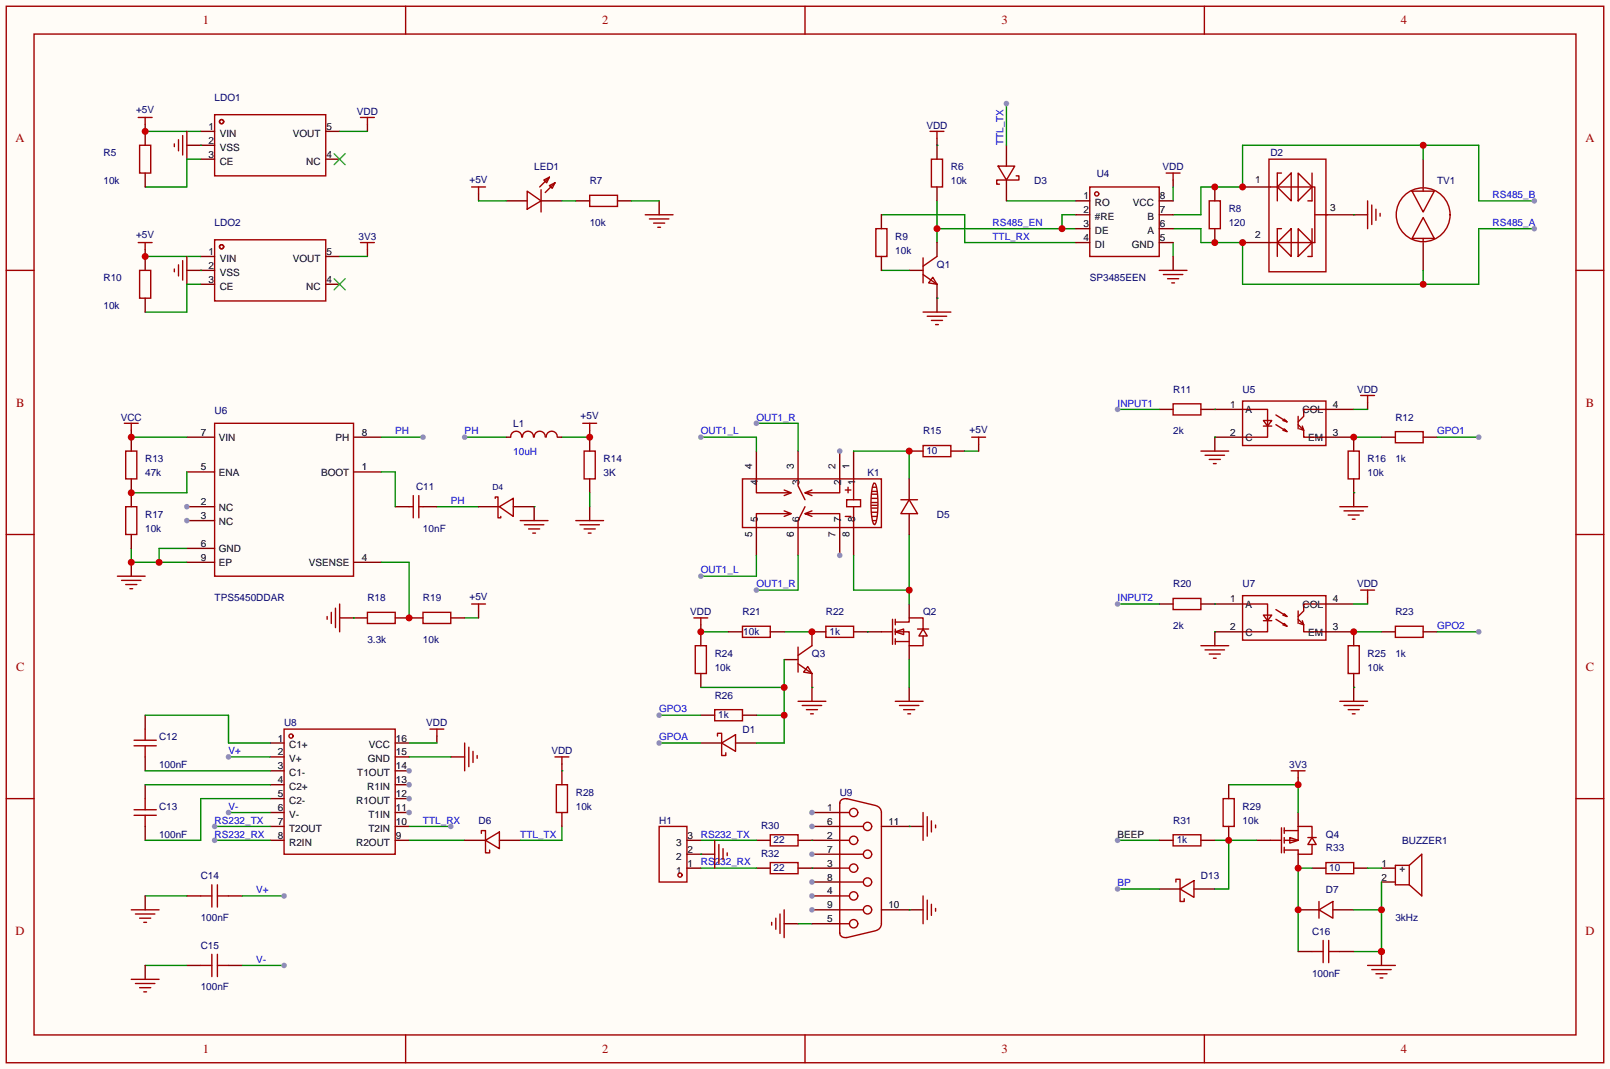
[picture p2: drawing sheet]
<svg xmlns="http://www.w3.org/2000/svg" width="294mm" height="195mm" viewBox="0 0 294 195" stroke-linecap="round" stroke-linejoin="round" font-family="sans-serif">
<path d="M0 0h294.4v195.3h-294.4z" fill="#fffcf7"/>
<g fill="none" stroke="#a10000" stroke-width=".25">
<path d="M1.1 1.1h292.1v193.1h-292.1zM6.2 6.2h282v182.9h-282zM74.2 1.1v5.1M147.2 1.1v5.1M220.2 1.1v5.1M1.1 49.4h5.1M288.2 49.4h5M1.1 97.7h5.1M288.2 97.7h5M1.1 145.9h5.1M288.2 145.9h5M74.2 189.1v5.1"/>
<path d="M147.2 189.1v5.1M220.2 189.1v5.1"/>
</g>
<path d="M72.3 135.8h2.5M72.3 138.3h2.5M72.3 140.8h2.5" fill="none" stroke="#870000" stroke-width=".25"/>
<circle cx="74.8" cy="140.8" r=".51" fill="#999"/>
<path d="M72.3 143.4h2.5" fill="none" stroke="#870000" stroke-width=".25"/>
<circle cx="74.8" cy="143.4" r=".51" fill="#999"/>
<path d="M72.3 145.9h2.5" fill="none" stroke="#870000" stroke-width=".25"/>
<circle cx="74.8" cy="145.9" r=".51" fill="#999"/>
<path d="M72.3 148.5h2.5" fill="none" stroke="#870000" stroke-width=".25"/>
<circle cx="74.8" cy="148.5" r=".51" fill="#999"/>
<g fill="none" stroke="#870000" stroke-width=".25">
<path d="M26.5 130.7v2.5M26.5 138.3v2.5M49.4 138.3h2.5M49.4 135.8h2.5M26.5 143.4v2.5M26.5 151v2.5M49.4 151h2.5M49.4 153.5h2.5M49.4 148.5h2.5M49.4 145.9h2.5M49.4 143.4h2.5M49.4 140.8h2.5"/>
<path d="M72.3 151h2.5M72.3 153.5h2.5"/>
</g>
<g fill="none" stroke="#a10000" stroke-width=".25">
<path d="M24.5 135.3h4.1M24.5 136.3h4.1M26.5 133.2v2.1M26.5 136.3v2M51.9 133.2h20.4v22.9h-20.4zM24.5 148h4.1M24.5 149h4.1M26.5 145.9v2.1M26.5 149v2"/>
<circle cx="53.2" cy="134.5" r=".38"/>
</g>
<path d="M26.5 130.7h15.3v5.1h7.6M41.8 138.3h7.6M26.5 140.8h22.9M26.5 143.4h22.9" fill="none" stroke="#008700" stroke-width=".25"/>
<circle cx="41.8" cy="138.3" r=".51" fill="#999"/>
<path d="M41.8 148.5h7.6" fill="none" stroke="#008700" stroke-width=".25"/>
<circle cx="41.8" cy="148.5" r=".51" fill="#999"/>
<path d="M36.7 163.7h2M38.7 161.7v4M39.8 163.7h2M39.8 161.7v4" fill="none" stroke="#a10000" stroke-width=".25"/>
<path d="M34.2 163.7h2.5M41.8 163.7h2.5" fill="none" stroke="#870000" stroke-width=".25"/>
<path d="M26.5 163.7h7.7M44.3 163.7h7.6" fill="none" stroke="#008700" stroke-width=".25"/>
<circle cx="51.9" cy="163.7" r=".51" fill="#999"/>
<path d="M26.5 163.7v2.5M34.2 176.4h2.5M41.8 176.4h2.5" fill="none" stroke="#870000" stroke-width=".25"/>
<path d="M24 166.2h5.1M24.8 167h3.5M25.5 167.8h2.1M26.3 168.5h.5M36.7 176.4h2M38.7 174.4v4M39.8 176.4h2M39.8 174.4v4" fill="none" stroke="#a10000" stroke-width=".25"/>
<path d="M26.5 176.4h7.7M44.3 176.4h7.6" fill="none" stroke="#008700" stroke-width=".25"/>
<circle cx="51.9" cy="176.4" r=".51" fill="#999"/>
<path d="M79.9 134.5v1.3M82.4 138.3h2.6M26.5 176.4v2.5" fill="none" stroke="#870000" stroke-width=".25"/>
<path d="M78.6 133.2h2.6M79.9 133.2v1.3M85 135.8v5M85.7 136.5v3.6M86.5 137.3v2M87.2 138v.6M24 178.9h5.1M24.8 179.7h3.5M25.5 180.5h2.1M26.3 181.2h.5" fill="none" stroke="#a10000" stroke-width=".25"/>
<path d="M74.8 138.3h7.6M74.8 135.8h5.1M39.2 151h10.2" fill="none" stroke="#008700" stroke-width=".25"/>
<circle cx="39.2" cy="151" r=".51" fill="#999"/>
<path d="M39.2 153.5h10.2M49.4 145.9h-12.7v7.6h-10.2" fill="none" stroke="#008700" stroke-width=".25"/>
<circle cx="39.2" cy="153.5" r=".51" fill="#999"/>
<path d="M74.8 151h7.6" fill="none" stroke="#008700" stroke-width=".25"/>
<circle cx="82.4" cy="151" r=".51" fill="#999"/>
<path d="M85 79.9h7.6M74.8 153.5h10.2M128.1 153.5h10.2M128.1 158.6h10.2M145.9 168.8h2.6" fill="none" stroke="#008700" stroke-width=".25"/>
<path d="M138.3 153.5h2.5M138.3 158.6h2.5M145.9 153.5h2.6M145.9 158.6h2.6M166.2 151h2.6M143.4 168.8h2.5M166.2 166.2h2.6" fill="none" stroke="#870000" stroke-width=".25"/>
<g fill="none" stroke="#a10000" stroke-width=".25">
<path d="M140.8 152.5h5.1v2.1h-5.1zM140.8 157.6h5.1v2h-5.1zM168.8 148.5v5M169.5 149.2v3.6M170.3 150v2M171.1 150.7v.6M141.1 168.5v.5M141.9 167.8v2M142.6 167v3.6M143.4 166.2v5.1M168.8 163.7v5.1M169.5 164.5v3.5"/>
<path d="M170.3 165.2v2.1M171.1 166v.5"/>
</g>
<circle cx="85" cy="79.9" r=".51" fill="#999"/>
<path d="M102.7 79.9h5.1M107.8 90v2.6" fill="none" stroke="#008700" stroke-width=".25"/>
<path d="M105.3 95.1h5.1M106 95.9h3.6M106.8 82.4h2v5.1h-2zM106.8 96.6h2M107.6 97.4h.5" fill="none" stroke="#a10000" stroke-width=".25"/>
<path d="M34.2 79.9h5M107.8 79.9v2.5M34.2 86.2h5M34.2 92.6h5M107.8 87.5v2.5M107.8 92.6v2.5" fill="none" stroke="#870000" stroke-width=".25"/>
<circle cx="34.2" cy="92.6" r=".51" fill="#999"/>
<path d="M34.2 95.1h5" fill="none" stroke="#870000" stroke-width=".25"/>
<circle cx="34.2" cy="95.1" r=".51" fill="#999"/>
<path d="M24 78.6v1.3M64.6 79.9h5.1M64.6 86.2h5.1M34.2 100.2h5M34.2 102.7h5M64.6 102.7h5.1" fill="none" stroke="#870000" stroke-width=".25"/>
<path d="M22.7 77.3h2.6M24 77.3v1.3M39.2 77.3h25.4v28h-25.4z" fill="none" stroke="#a10000" stroke-width=".25"/>
<path d="M24 79.9h10.2M69.7 79.9h7.6" fill="none" stroke="#008700" stroke-width=".25"/>
<circle cx="77.3" cy="79.9" r=".51" fill="#999"/>
<path d="M79.9 92.6h7.6M97.7 92.6h.1M24 100.2v2.5h10.2M34.2 100.2h-5.1v2.5" fill="none" stroke="#008700" stroke-width=".25"/>
<path d="M72.3 92.6h2.5M77.3 92.6h2.6M87.5 92.6h3.8M93.9 92.6h3.8v2.5M24 102.7v2.6" fill="none" stroke="#870000" stroke-width=".25"/>
<g fill="none" stroke="#a10000" stroke-width=".25">
<path d="M74.8 92.6h.8M75.6 90.6v4M76.6 90.6v4M76.6 92.6h.7M90.6 91.1v-.3h.5v3.8h.5v-.2M91.3 92.6l2.6-1.5v3.3zM95.1 95.1h5.1M95.9 95.9h3.5M96.6 96.6h2.1M97.4 97.4h.5M21.5 105.3h5M22.2 106h3.6"/>
<path d="M23 106.8h2M23.7 107.6h.6"/>
</g>
<g fill="#c00">
<circle cx="29.1" cy="102.7" r=".63"/>
<circle cx="24" cy="102.7" r=".63"/>
</g>
<path d="M24 79.9v2.5M24 90v2.6M24 97.7v2.5M62.1 112.9h2.5M74.8 112.9h2.5M82.4 112.9h2.6" fill="none" stroke="#870000" stroke-width=".25"/>
<path d="M23 92.6h2v5.1h-2zM59.8 112.6v.6M60.6 111.9v2M61.3 111.1v3.6M62.1 110.4v5M77.3 111.9h5.1v2h-5.1z" fill="none" stroke="#a10000" stroke-width=".25"/>
<path d="M34.2 86.2v3.8h-10.2M69.7 86.2h2.6v6.4M69.7 102.7h5.1v10.2M85 112.9h2.5" fill="none" stroke="#008700" stroke-width=".25"/>
<circle cx="24" cy="79.9" r=".63" fill="#c00"/>
<path d="M24 87.5v2.5" fill="none" stroke="#870000" stroke-width=".25"/>
<circle cx="24" cy="90" r=".63" fill="#c00"/>
<g fill="none" stroke="#a10000" stroke-width=".25">
<path d="M23 82.4h2v5.1h-2zM138.3 87.5v2.5h6.4l-1.3-.5M143.4 93.3l1.3 .6h-6.4v2.5M144.7 93.9l-1.3 .5M144.7 90l-1.3 .6M145.9 87.5v1.3l1.3 2.5M147.2 92.6l-1.3 2.5v1.3M148.5 94.4l-1.3-.5h6.3v2.5M148.5 89.5l-1.3 .5M153.5 87.5v2.5h-6.3l1.3 .6M154.6 89.5h1M154.6 94.4h1"/>
<path d="M154.8 91.3h2.6v1.3h-2.6zM155.1 89v1M156.1 87.5v3.8M156.1 92.6v3.8"/>
</g>
<path d="M153.5 82.4v5.1M156.1 82.4v5.1" fill="none" stroke="#870000" stroke-width=".25"/>
<circle cx="153.5" cy="82.4" r=".51" fill="#999"/>
<path d="M138.3 82.4v5.1M138.3 96.4v5.1M145.9 82.4v5.1M145.9 96.4v5.1M153.5 96.4v5.1" fill="none" stroke="#870000" stroke-width=".25"/>
<circle cx="153.5" cy="101.5" r=".51" fill="#999"/>
<path d="M156.1 96.4v5.1M128.1 115.4v2.6M158.6 115.4h2.6M166.2 110.4v2.5M166.2 118v2.5M128.1 123.1v2.5M166.2 125.6v2.5" fill="none" stroke="#870000" stroke-width=".25"/>
<g fill="none" stroke="#a10000" stroke-width=".25">
<path d="M135.8 87.5h25.4v8.9h-25.4zM148.5 93.3l-1.3 .6M159.4 94.4h1M159.4 93.6h1M159.4 92.8h1M159.4 92.3h1M159.4 91.8h1M159.4 91.1h1M159.4 90.3h1M159.4 89.8h1M159.6 95.1h.5M159.6 89h.5"/>
<path d="M159.8 88.3l.2 .1 .2 .5a16.1 16.1 0 0 1 0 6.6l-.2 .4-.3-.2a14.8 14.8 0 0 1-.1-7zM127.1 118h2.1v5.1h-2.1zM161.2 115.4h2M163.2 113.2v4.5M163.7 115.4l1.5-.5v1.1zM163.7 113.7h2.5v-.8h2.6v2M163.7 115.4h2.5v2.6h2.6v-1.8M163.7 117.2h2.5M163.7 113.2v1M163.7 114.9v1.1M163.7 116.7v1M167.8 114.9h2"/>
<path d="M168.8 114.9l.7 1.3h-1.5zM163.7 128.1h5.1M164.5 128.9h3.5M165.2 129.7h2.1M166 130.4h.5"/>
</g>
<path d="M166.2 97.7v12.7M143.4 115.4h5.1M156.1 101.5v6.3h10.1M166.2 120.5v5.1" fill="none" stroke="#008700" stroke-width=".25"/>
<circle cx="166.2" cy="107.8" r=".63" fill="#c00"/>
<path d="M166.2 82.4h2.6M173.9 82.4h2.5" fill="none" stroke="#870000" stroke-width=".25"/>
<path d="M168.8 81.4h5.1v2h-5.1z" fill="none" stroke="#a10000" stroke-width=".25"/>
<path d="M156.1 82.4h10.1v5.1" fill="none" stroke="#008700" stroke-width=".25"/>
<circle cx="166.2" cy="82.4" r=".63" fill="#c00"/>
<path d="M164.7 91.3h3.1M166.2 91.3l1.6 2.6h-3.1z" fill="none" stroke="#a10000" stroke-width=".25"/>
<path d="M166.2 87.5v3.8M166.2 93.9v3.8" fill="none" stroke="#870000" stroke-width=".25"/>
<path d="M138.3 101.5v3.8h-10.2" fill="none" stroke="#008700" stroke-width=".25"/>
<circle cx="128.1" cy="105.3" r=".51" fill="#999"/>
<path d="M145.9 101.5v6.3h-7.6" fill="none" stroke="#008700" stroke-width=".25"/>
<circle cx="138.3" cy="107.8" r=".51" fill="#999"/>
<path d="M128.1 79.9h10.2v2.5M176.4 82.4h2.5" fill="none" stroke="#008700" stroke-width=".25"/>
<circle cx="128.1" cy="79.9" r=".51" fill="#999"/>
<path d="M138.3 77.3h7.6v5.1" fill="none" stroke="#008700" stroke-width=".25"/>
<circle cx="138.3" cy="77.3" r=".51" fill="#999"/>
<g fill="none" stroke="#a10000" stroke-width=".25">
<path d="M214.5 73.8h5.1v2h-5.1zM227.2 73.3h15.2v8.1h-15.2zM227.2 74.8h4.6v5.1h-4.6M231 76.8h1.5l-.7 1.1zM231 77.9h1.5M233.3 77.6l2 1.3-.5-.5M233.3 75.8l2 1.3-.5-.5M234.6 78.6l.7 .3M234.6 76.8l.7 .3M237.4 77.6l1 1-.3-.7M237.4 76.1v2.3M237.6 78.4l.8 .2v1.3h4"/>
<path d="M242.4 74.8h-4v1.3l-1 1M219.6 82.4h5.1M220.3 83.2h3.6M221.1 83.9h2M221.9 84.7h.5"/>
</g>
<path d="M212 74.8h2.5M219.6 74.8h7.6M227.2 79.9h-5.1v2.5M242.4 74.8h5.1M242.4 79.9h5.1" fill="none" stroke="#870000" stroke-width=".25"/>
<path d="M204.3 74.8h7.7M222.1 79.9h.1M222.1 74.8h.1" fill="none" stroke="#008700" stroke-width=".25"/>
<circle cx="204.3" cy="74.8" r=".51" fill="#999"/>
<path d="M247.5 79.9v2.5M247.5 87.5v2.5" fill="none" stroke="#870000" stroke-width=".25"/>
<path d="M246.5 82.4h2v5.1h-2z" fill="none" stroke="#a10000" stroke-width=".25"/>
<path d="M247.5 79.9h5.1" fill="none" stroke="#008700" stroke-width=".25"/>
<circle cx="247.5" cy="79.9" r=".63" fill="#c00"/>
<path d="M252.6 79.9h2.5M260.2 79.9h2.6" fill="none" stroke="#870000" stroke-width=".25"/>
<path d="M255.1 78.9h5.1v2h-5.1z" fill="none" stroke="#a10000" stroke-width=".25"/>
<path d="M262.8 79.9h7.6" fill="none" stroke="#008700" stroke-width=".25"/>
<circle cx="270.4" cy="79.9" r=".51" fill="#999"/>
<g fill="none" stroke="#a10000" stroke-width=".25">
<path d="M214.5 109.3h5.1v2.1h-5.1zM219.6 118h5.1M220.3 118.7h3.6M221.1 119.5h2M227.2 108.8h15.2v8.2h-15.2zM227.2 110.4h4.6v5h-4.6M231 112.4h1.5l-.7 1zM231 113.4h1.5M233.3 113.2l2 1.2-.5-.5M233.3 111.4l2 1.2-.5-.5M234.6 114.2l.7 .2M234.6 112.4l.7 .2"/>
<path d="M237.4 113.2l1 1-.3-.8M237.4 111.6v2.3M237.6 113.9l.8 .3v1.2h4M242.4 110.4h-4v1.2l-1 1M221.9 120.3h.5"/>
</g>
<path d="M212 110.4h2.5M219.6 110.4h7.6M227.2 115.4h-5.1v2.6M242.4 110.4h5.1M242.4 115.4h5.1" fill="none" stroke="#870000" stroke-width=".25"/>
<path d="M204.3 110.4h7.7M222.1 115.4h.1M222.1 110.4h.1" fill="none" stroke="#008700" stroke-width=".25"/>
<circle cx="204.3" cy="110.4" r=".51" fill="#999"/>
<path d="M247.5 115.4v2.6M252.6 115.4h2.5M260.2 115.4h2.6M247.5 123.1v5" fill="none" stroke="#870000" stroke-width=".25"/>
<path d="M246.5 118h2v5.1h-2zM255.1 114.4h5.1v2.1h-5.1zM245 128.1h5.1M245.7 128.9h3.6M246.5 129.7h2M247.3 130.4h.5" fill="none" stroke="#a10000" stroke-width=".25"/>
<path d="M262.8 115.4h7.6" fill="none" stroke="#008700" stroke-width=".25"/>
<circle cx="270.4" cy="115.4" r=".51" fill="#999"/>
<path d="M239.9 158.6h2.5M247.5 158.6h2.6M252.6 158.6h2.5M237.4 166.2h3.8M243.7 166.2h3.8M252.6 161.2h2.5" fill="none" stroke="#870000" stroke-width=".25"/>
<path d="M242.4 157.6h5.1v2h-5.1zM257.7 158.1l2.3-2v7.6l-2.3-2M257.7 158.1v3.6M257.7 158.1h-2.6v3.6h2.6M241.2 164.7v3.1" fill="none" stroke="#a10000" stroke-width=".25"/>
<path d="M239.9 158.6h-2.5v15.3M250.1 158.6h2.5" fill="none" stroke="#008700" stroke-width=".25"/>
<circle cx="237.4" cy="166.2" r=".63" fill="#c00"/>
<path d="M241.2 166.2l2.5-1.5v3.1z" fill="none" stroke="#a10000" stroke-width=".25"/>
<path d="M247.5 166.2h5.1M252.6 161.2v12.7h-5.1" fill="none" stroke="#008700" stroke-width=".25"/>
<g fill="#c00">
<circle cx="252.6" cy="173.9" r=".63"/>
<circle cx="252.6" cy="166.2" r=".63"/>
</g>
<path d="M252.6 173.9v2.5" fill="none" stroke="#870000" stroke-width=".25"/>
<circle cx="252.6" cy="173.9" r=".63" fill="#c00"/>
<path d="M250.1 176.4h5M250.8 177.2h3.6M251.6 177.9h2M252.3 178.7h.6" fill="none" stroke="#a10000" stroke-width=".25"/>
<path d="M204.3 153.5h7.7" fill="none" stroke="#008700" stroke-width=".25"/>
<circle cx="204.3" cy="153.5" r=".51" fill="#999"/>
<path d="M239.9 173.9h2M241.9 171.8v4.1M243 173.9h2M243 171.8v4.1" fill="none" stroke="#a10000" stroke-width=".25"/>
<path d="M237.4 173.9h2.5M245 173.9h2.5" fill="none" stroke="#870000" stroke-width=".25"/>
<path d="M171.3 36.7v7.6M196.7 39.2h-2.5v2.6M171.3 41.8h25.4" fill="none" stroke="#008700" stroke-width=".25"/>
<g fill="#c00">
<circle cx="194.2" cy="41.8" r=".63"/>
<circle cx="171.3" cy="41.8" r=".63"/>
</g>
<path d="M184 36.7h12.7M214.5 34.2v2.5M247.5 39.2h.1M214.5 44.3v2.6M214.5 41.8h5.1v2.5h7.6v7.6h43.2v-10.1h10.1M260.2 49.4v2.5" fill="none" stroke="#008700" stroke-width=".25"/>
<path d="M214.5 32.9v1.3M222.1 34.2v2.5M227.2 34.2h5.1M242.4 39.2h7.7M260.2 29.1v5.1M214.5 46.9v2.5M222.1 41.8v2.5M227.2 44.3h5.1M260.2 44.3v5.1M237.4 142.1v1.3" fill="none" stroke="#870000" stroke-width=".25"/>
<g fill="none" stroke="#a10000" stroke-width=".25">
<path d="M213.2 31.6h2.6M214.5 31.6v1.3M221.1 36.7h2v5.1h-2zM232 29.1h10.4v20.6h-10.4zM232.3 34.2h8.1v10.1h-8.1M233.6 34.2l2.5-2.6v5.1zM234.3 31.6h-.7v5.1M237.4 31.6l2.5 2.6-2.5 2.5zM239.9 31.6v5.1h-.8M240.4 39.2h2.3M250.1 36.7v5.1M250.8 37.5v3.5"/>
<path d="M251.6 38.2v2.1M252.3 39v.5M258.2 34.9h4.1l-2.1 3.8zM260.2 39.8l2.1 3.8h-4.1zM260.2 34.4v.5M212 49.4h5M212.7 50.2h3.6M213.5 50.9h2M214.2 51.7h.6M233.6 44.3l2.5-2.5v5.1zM234.3 41.8h-.7v5.1M237.4 41.8l2.5 2.5-2.5 2.6z"/>
<path d="M239.9 41.8v5.1h-.8M260.2 43.6v.5M236.1 140.8h2.5M237.4 140.8v1.3"/>
<circle cx="260.2" cy="39.2" r="4.9"/>
</g>
<g fill="#c00">
<circle cx="222.1" cy="44.3" r=".63"/>
<circle cx="227.2" cy="44.3" r=".63"/>
<circle cx="260.2" cy="51.9" r=".63"/>
</g>
<circle cx="280.5" cy="41.8" r=".51" fill="#999"/>
<path d="M260.2 26.5v2.6M280.5 36.7h-10.1v-10.2h-43.2v7.7h-7.6v5h-5.1" fill="none" stroke="#008700" stroke-width=".25"/>
<g fill="#c00">
<circle cx="222.1" cy="34.2" r=".63"/>
<circle cx="227.2" cy="34.2" r=".63"/>
<circle cx="260.2" cy="26.5" r=".63"/>
</g>
<circle cx="280.5" cy="36.7" r=".51" fill="#999"/>
<g fill="none" stroke="#870000" stroke-width=".25">
<path d="M26.5 22.7v3.8M34.2 26.5h5M36.7 24h2.5M36.7 29.1h2.5M59.6 24h2.5M59.6 29.1h2.5M67.2 22.7v1.3M161.2 39.2v2.6M171.3 25.3v3.8M171.3 34.2v2.5M196.7 36.7h2.6M196.7 39.2h2.6"/>
<path d="M212 36.7h2.5M212 39.2h2.5M161.2 46.9v2.5M166.2 49.4h2.6M171.3 44.3v2.6M171.3 51.9v5.1M196.7 41.8h2.6M196.7 44.3h2.6M212 41.8h2.5M212 44.3h2.5"/>
</g>
<g fill="none" stroke="#a10000" stroke-width=".25">
<path d="M25.3 21.5h2.5M26.5 21.5v1.2M31.9 26.3v.5M32.6 25.5v2.1M33.4 24.8v3.5M34.2 24v5.1M39.2 21h20.4v11.1h-20.4zM65.9 21.5h2.6M67.2 21.5v1.2M170.1 24h2.5M170.3 29.1h2v5.1h-2zM171.3 24v1.3"/>
<path d="M199.3 34.2h12.7v12.7h-12.7zM160.1 41.8h2.1v5.1h-2.1zM168.8 50.2l2.5 1.7M168.8 47.1v4.6M168.8 57h5.1M169.5 57.8h3.6M170.3 58.5h2M170.6 50.7l.7 1.2-1.5-.2zM171.1 59.3h.5M171.3 46.9l-2.5 1.7"/>
<circle cx="40.5" cy="22.2" r=".38"/>
<circle cx="200.5" cy="35.4" r=".38"/>
</g>
<path d="M26.5 24h10.2M36.7 26.5h.1M36.7 29.1h-2.5v5.1h-7.7M62.1 24h5.1M161.2 39.2h15.2v5.1h20.3M171.3 26.5h.1M161.2 49.4h5M171.3 54.5h.1" fill="none" stroke="#008700" stroke-width=".25"/>
<path d="M61.1 28.1l2 2M63.1 28.1l-2 2" fill="none" stroke="#3c3" stroke-width=".25"/>
<circle cx="26.5" cy="24" r=".63" fill="#c00"/>
<path d="M26.5 31.6v2.6M107.8 78.6v1.3" fill="none" stroke="#870000" stroke-width=".25"/>
<path d="M25.5 26.5h2.1v5.1h-2.1z" fill="none" stroke="#a10000" stroke-width=".25"/>
<circle cx="107.8" cy="79.9" r=".63" fill="#c00"/>
<path d="M182.5 30.4h3l-1.5 2.5zM185.8 32.1h.5v.8h-4.1v.8h.6M106.6 77.3h2.5M107.8 77.3v1.3M86.2 110.4h2.6M87.5 110.4v1.2M131.2 134.5v-.5h.8v4h.7v-.5M132 135.8l2.5-1.6v3.1zM88 152.3v-.5h.8v4h.7v-.5M88.8 153.5l2.5-1.5v3.1zM215 161.2v-.5h.8v4h.7v-.5M215.8 162.4l2.5-1.5v3.1z" fill="none" stroke="#a10000" stroke-width=".25"/>
<path d="M184 26.5v3.9M184 32.9v3.8M87.5 111.6v1.3M128.1 135.8h3.9M134.5 135.8h3.8M85 153.5h3.8M91.3 153.5h3.8M212 162.4h3.8M218.3 162.4h3.8" fill="none" stroke="#870000" stroke-width=".25"/>
<path d="M184 18.9v7.6M102.7 151v2.5h-7.6" fill="none" stroke="#008700" stroke-width=".25"/>
<circle cx="184" cy="18.9" r=".51" fill="#999"/>
<path d="M72.3 112.9h2.5M102.7 139.6v3.8M102.7 148.5v2.5M125.6 158.6h2.5M125.6 156.1h5.1M125.6 153.5h2.5" fill="none" stroke="#870000" stroke-width=".25"/>
<g fill="none" stroke="#a10000" stroke-width=".25">
<path d="M101.5 138.3h2.5M102.7 138.3v1.3M101.7 143.4h2.1v5.1h-2.1zM120.5 151h5.1v10.2h-5.1zM130.7 153.5v5.1M131.4 154.3v3.6M132.2 155.1v2M133 155.8v.5"/>
<circle cx="124.3" cy="159.9" r=".38"/>
</g>
<path d="M102.7 140.8h.1M128.1 156.1h.1" fill="none" stroke="#008700" stroke-width=".25"/>
<circle cx="74.8" cy="112.9" r=".63" fill="#c00"/>
<path d="M64.6 112.9h2.6M161.2 151h5M148.5 166.2h5M161.2 166.2h5" fill="none" stroke="#870000" stroke-width=".25"/>
<path d="M67.2 111.9h5.1v2h-5.1zM153.5 146.7v23.9M154.8 145.9l5.3 1.3M154.9 146a1 1 0 0 0-1.3 .8M160.2 147.2a1.27 1.27 0 0 1 1 1.3v20.3a1.27 1.27 0 0 1-1 1.2M153.6 170.4a.95 .95 0 0 0 1.3 .9M160.1 170.1l-5.3 1.2" fill="none" stroke="#a10000" stroke-width=".25"/>
<path d="M64.6 112.9h.1" fill="none" stroke="#008700" stroke-width=".25"/>
<circle cx="148.5" cy="166.2" r=".51" fill="#999"/>
<path d="M148.5 161.2h5" fill="none" stroke="#870000" stroke-width=".25"/>
<circle cx="148.5" cy="161.2" r=".51" fill="#999"/>
<path d="M148.5 156.1h5" fill="none" stroke="#870000" stroke-width=".25"/>
<circle cx="148.5" cy="156.1" r=".51" fill="#999"/>
<path d="M148.5 151h5" fill="none" stroke="#870000" stroke-width=".25"/>
<circle cx="148.5" cy="151" r=".51" fill="#999"/>
<path d="M148.5 168.8h5M148.5 163.7h5" fill="none" stroke="#870000" stroke-width=".25"/>
<circle cx="148.5" cy="163.7" r=".51" fill="#999"/>
<path d="M148.5 158.6h5M148.5 153.5h5M148.5 148.5h5" fill="none" stroke="#870000" stroke-width=".25"/>
<circle cx="148.5" cy="148.5" r=".51" fill="#999"/>
<g fill="none" stroke="#a10000" stroke-width=".25">
<path d="M86.2 34.2h2.6M87.5 34.2v1.2M96.4 34.9l2.5 1.8-2.5 1.5zM98.9 34.7v4M99.4 32.9l1.1-.5-.6 1zM100.5 33.9l1-.5-.5 1zM100.5 32.4l-1.8 1.8M101.5 33.4l-1.8 1.8M107.8 35.7h5.1v2h-5.1zM118 39.2h5.1M118.7 40h3.6M119.5 40.8h2"/>
<path d="M120.3 41.5h.5M177.7 79.9h2.5M178.9 79.9v1.3M248.8 72.3h2.5M250.1 72.3v1.2M245 92.6h5.1M245.7 93.3h3.6M246.5 94.1h2M247.3 94.9h.5M153.5 156.1h4.4M153.5 151h4.4M153.5 158.6h1.8"/>
<path d="M153.5 148.5h1.8M153.5 153.5h1.8M153.5 166.2h4.4M153.5 161.2h4.4M153.5 168.8h1.8M153.5 163.7h1.8"/>
<circle cx="156.1" cy="148.5" r=".76"/>
<circle cx="156.1" cy="158.6" r=".76"/>
<circle cx="156.1" cy="153.5" r=".76"/>
<circle cx="158.6" cy="151" r=".76"/>
<circle cx="158.6" cy="156.1" r=".76"/>
<circle cx="156.1" cy="163.7" r=".76"/>
<circle cx="156.1" cy="168.8" r=".76"/>
<circle cx="158.6" cy="161.2" r=".76"/>
<circle cx="158.6" cy="166.2" r=".76"/>
</g>
<path d="M87.5 36.7h5.1M102.7 36.7h2.6M115.4 36.7h5.1M247.5 74.8h2.6M247.5 90h.1M247.5 115.4h5.1M148.5 153.5h.1M148.5 158.6h.1M166.2 151h.1M166.2 166.2h.1" fill="none" stroke="#008700" stroke-width=".25"/>
<path d="M87.5 35.4v1.3M92.6 36.7h3.8M98.9 36.7h3.8M105.3 36.7h2.5M112.9 36.7h2.5M120.5 36.7v2.5M250.1 73.5v1.3M178.9 81.2v1.2M247.5 90v2.6" fill="none" stroke="#870000" stroke-width=".25"/>
<circle cx="247.5" cy="115.4" r=".63" fill="#c00"/>
<path d="M247.5 110.4h2.6M247.5 125.6h.1" fill="none" stroke="#008700" stroke-width=".25"/>
<path d="M250.1 109.1v1.3M237.4 156.1v2.5" fill="none" stroke="#870000" stroke-width=".25"/>
<g fill="none" stroke="#a10000" stroke-width=".25">
<path d="M248.8 107.8h2.5M250.1 107.8v1.3M232.3 153.5h2M234.3 151.3v4.5M234.8 151.8h2.6M234.8 151.3v1M234.8 153v1.1M234.8 154.8v1M235.8 153l1.6 .5-1.6 .6zM239.1 153h1.6M239.9 153l.8 1.3h-1.6zM239.9 153v-2h-2.5v2.5h-2.6"/>
<path d="M239.9 154.3v1.8h-2.5v-.8h-2.6"/>
</g>
<circle cx="237.4" cy="158.6" r=".63" fill="#c00"/>
<path d="M229.7 153.5h2.6M237.4 148.5v2.5" fill="none" stroke="#870000" stroke-width=".25"/>
<path d="M224.7 143.4h12.7v5.1" fill="none" stroke="#008700" stroke-width=".25"/>
<circle cx="237.4" cy="143.4" r=".63" fill="#c00"/>
<path d="M224.7 143.4v2.5M224.7 151v2.5" fill="none" stroke="#870000" stroke-width=".25"/>
<path d="M223.6 145.9h2.1v5.1h-2.1z" fill="none" stroke="#a10000" stroke-width=".25"/>
<path d="M222.1 153.5h7.6M224.7 153.5v8.9h-2.6" fill="none" stroke="#008700" stroke-width=".25"/>
<circle cx="224.7" cy="153.5" r=".63" fill="#c00"/>
<path d="M148.5 115.4v2.6M143.4 120.5h2.5M148.5 123.1v2.5" fill="none" stroke="#870000" stroke-width=".25"/>
<path d="M145.9 118.2v4.6M148.5 118l-2.6 1.8M145.9 121.3l2.6 1.8M147.7 121.8l.8 1.3-1.6-.3z" fill="none" stroke="#a10000" stroke-width=".25"/>
<path d="M128.1 125.6h15.3M138.3 130.7h5.1M143.4 120.5v15.3h-5.1" fill="none" stroke="#008700" stroke-width=".25"/>
<g fill="#c00">
<circle cx="143.4" cy="125.6" r=".63"/>
<circle cx="143.4" cy="130.7" r=".63"/>
</g>
<path d="M128.1 114.2v1.2M148.5 125.6v2.5" fill="none" stroke="#870000" stroke-width=".25"/>
<path d="M145.9 128.1h5.1M146.7 128.9h3.5M147.4 129.7h2.1M148.2 130.4h.5" fill="none" stroke="#a10000" stroke-width=".25"/>
<path d="M128.1 115.4h5.1" fill="none" stroke="#008700" stroke-width=".25"/>
<circle cx="128.1" cy="115.4" r=".63" fill="#c00"/>
<path d="M126.9 112.9h2.5M128.1 112.9v1.3" fill="none" stroke="#a10000" stroke-width=".25"/>
<path d="M148.5 125.6h.1" fill="none" stroke="#008700" stroke-width=".25"/>
<path d="M148.5 115.4h2.5M156.1 115.4h2.5" fill="none" stroke="#870000" stroke-width=".25"/>
<circle cx="148.5" cy="115.4" r=".63" fill="#c00"/>
<path d="M135.8 114.4h5v2.1h-5zM151 114.4h5.1v2.1h-5.1zM130.7 129.7h5.1v2h-5.1zM214.5 152.5h5.1v2.1h-5.1z" fill="none" stroke="#a10000" stroke-width=".25"/>
<path d="M158.6 115.4h.1M120.5 130.7h7.6" fill="none" stroke="#008700" stroke-width=".25"/>
<path d="M133.2 115.4h2.6M140.8 115.4h2.6M128.1 130.7h2.6M135.8 130.7h2.5M212 153.5h2.5M219.6 153.5h2.5" fill="none" stroke="#870000" stroke-width=".25"/>
<circle cx="120.5" cy="130.7" r=".51" fill="#999"/>
<g fill="none" stroke="#a10000" stroke-width=".25">
<path d="M25.3 44.3h2.5M26.5 44.3v1.3M31.9 49.1v.6M32.6 48.4v2M33.4 47.6v3.6M34.2 46.9v5M39.2 43.8h20.4v11.2h-20.4zM65.9 44.3h2.6M67.2 44.3v1.3"/>
<circle cx="40.5" cy="45.1" r=".38"/>
</g>
<path d="M26.5 45.6v3.8M34.2 49.4h5M36.7 46.9h2.5M36.7 51.9h2.5M59.6 46.9h2.5M59.6 51.9h2.5M67.2 45.6v1.3" fill="none" stroke="#870000" stroke-width=".25"/>
<path d="M61.1 50.9l2 2.1M63.1 50.9l-2 2.1" fill="none" stroke="#3c3" stroke-width=".25"/>
<path d="M26.5 46.9h10.2M36.7 49.4h.1M36.7 51.9h-2.5v5.1h-7.7M62.1 46.9h5.1" fill="none" stroke="#008700" stroke-width=".25"/>
<circle cx="26.5" cy="46.9" r=".63" fill="#c00"/>
<path d="M26.5 54.5v2.5" fill="none" stroke="#870000" stroke-width=".25"/>
<path d="M25.5 49.4h2.1v5.1h-2.1z" fill="none" stroke="#a10000" stroke-width=".25"/>
<path d="M204.3 162.4h7.7" fill="none" stroke="#008700" stroke-width=".25"/>
<circle cx="204.3" cy="162.4" r=".51" fill="#999"/>
<path d="M120.5 135.8h7.6" fill="none" stroke="#008700" stroke-width=".25"/>
<circle cx="120.5" cy="135.8" r=".51" fill="#999"/>
<path d="M92.6 79.9h.7M102 79.9h.7" fill="none" stroke="#870000" stroke-width=".25"/>
<path d="M93.4 79.9a1.01 1.01 0 0 1 1-1.1 1.01 1.01 0 0 1 1 1.1M95.5 79.9a1.01 1.01 0 0 1 1-1.1 1.01 1.01 0 0 1 1.1 1.1M97.7 79.9a1.01 1.01 0 0 1 1-1.1 1.01 1.01 0 0 1 1 1.1M99.9 79.9a1.01 1.01 0 0 1 1-1.1 1.01 1.01 0 0 1 1 1.1" fill="none" stroke="#a10000" stroke-width=".25"/>
<g font-size="2.3" fill="#a00000">
<text x="37.1" y="4.4">1</text>
<text x="110.1" y="4.4">2</text>
<text x="183.1" y="4.4">3</text>
<text x="256.2" y="4.4">4</text>
<text x="2.9" y="26">A</text>
<text x="289.9" y="26">A</text>
<text x="2.9" y="74.3">B</text>
<text x="289.9" y="74.3">B</text>
<text x="2.9" y="122.6">C</text>
<text x="289.9" y="122.6">C</text>
<text x="2.9" y="170.8">D</text>
<text x="289.9" y="170.8">D</text>
<text x="37.1" y="192.4">1</text>
<text x="110.1" y="192.4">2</text>
<text x="183.1" y="192.4">3</text>
<text x="256.2" y="192.4">4</text>
</g>
<g font-size="1.8" fill="#000080">
<text x="24.9" y="20.7">+5V</text>
<text x="39.2" y="18.4">LDO1</text>
<text x="65.3" y="21">VDD</text>
<text x="169.4" y="23.5">VDD</text>
<text x="18.9" y="28.6">R5</text>
<text x="232.3" y="28.6">D2</text>
<text x="18.9" y="33.7">10k</text>
<text x="85.9" y="33.4">+5V</text>
<text x="97.7" y="31.1">LED1</text>
<text x="107.8" y="33.7">R7</text>
<text x="173.9" y="31.1">R6</text>
<text x="173.9" y="33.7">10k</text>
<text x="189.1" y="33.7">D3</text>
<text x="200.5" y="32.4">U4</text>
<text x="212.6" y="31.1">VDD</text>
<text x="262.8" y="33.7">TV1</text>
<text x="39.2" y="41.3">LDO2</text>
<text x="107.8" y="41.3">10k</text>
<text x="224.7" y="38.7">R8</text>
<text x="224.7" y="41.3">120</text>
<text x="24.9" y="43.6">+5V</text>
<text x="65.6" y="43.8">3V3</text>
<text x="163.7" y="43.8">R9</text>
<text x="163.7" y="46.4">10k</text>
<text x="18.9" y="51.4">R10</text>
<text x="171.3" y="48.9">Q1</text>
<text x="199.3" y="51.4">SP3485EEN</text>
<text x="18.9" y="56.5">10k</text>
<text x="214.5" y="71.8">R11</text>
<text x="227.2" y="71.8">U5</text>
<text x="248.1" y="71.8">VDD</text>
<text x="22.1" y="76.8">VCC</text>
<text x="39.2" y="75.6">U6</text>
<text x="106.2" y="76.6">+5V</text>
<text x="255.1" y="76.8">R12</text>
<text x="93.9" y="78.1">L1</text>
<text x="168.8" y="79.4">R15</text>
<text x="169.4" y="82.9">10</text>
<text x="177.3" y="79.1">+5V</text>
<text x="214.5" y="79.4">2k</text>
<text x="26.5" y="84.5">R13</text>
<text x="26.5" y="87">47k</text>
<text x="76.1" y="89.5">C11</text>
<text x="110.4" y="84.5">R14</text>
<text x="110.4" y="87">3K</text>
<text x="158.6" y="87">K1</text>
<text x="250.1" y="84.5">R16</text>
<text x="250.1" y="87">10k</text>
<text x="255.1" y="84.5">1k</text>
<text x="26.5" y="94.6">R17</text>
<text x="171.3" y="94.6">D5</text>
<text x="26.5" y="97.2">10k</text>
<text x="77.3" y="97.2">10nF</text>
<text x="214.5" y="107.3">R20</text>
<text x="227.2" y="107.3">U7</text>
<text x="248.1" y="107.3">VDD</text>
<text x="39.2" y="109.9">TPS5450DDAR</text>
<text x="67.2" y="109.9">R18</text>
<text x="77.3" y="109.9">R19</text>
<text x="85.9" y="109.6">+5V</text>
<text x="126.2" y="112.4">VDD</text>
<text x="135.8" y="112.4">R21</text>
<text x="151" y="112.4">R22</text>
<text x="168.8" y="112.4">Q2</text>
<text x="255.1" y="112.4">R23</text>
<text x="67.2" y="117.5">3.3k</text>
<text x="77.3" y="117.5">10k</text>
<text x="135.9" y="116">10k</text>
<text x="151.7" y="116">1k</text>
<text x="214.5" y="114.9">2k</text>
<text x="130.7" y="120">R24</text>
<text x="130.7" y="122.6">10k</text>
<text x="148.5" y="120">Q3</text>
<text x="250.1" y="120">R25</text>
<text x="250.1" y="122.6">10k</text>
<text x="255.1" y="120">1k</text>
<text x="130.7" y="127.6">R26</text>
<text x="131.3" y="131.2">1k</text>
<text x="29.1" y="135.3">C12</text>
<text x="51.9" y="132.7">U8</text>
<text x="78" y="132.7">VDD</text>
<text x="100.8" y="137.8">VDD</text>
<text x="135.8" y="134">D1</text>
<text x="29.1" y="140.3">100nF</text>
<text x="235.7" y="140.3">3V3</text>
<text x="29.1" y="148">C13</text>
<text x="105.3" y="145.4">R28</text>
<text x="105.3" y="148">10k</text>
<text x="153.5" y="145.4">U9</text>
<text x="227.2" y="148">R29</text>
<text x="29.1" y="153">100nF</text>
<text x="87.5" y="150.5">D6</text>
<text x="120.5" y="150.5">H1</text>
<text x="139.2" y="151.5">R30</text>
<text x="141.5" y="154.1">22</text>
<text x="214.5" y="150.5">R31</text>
<text x="215.2" y="154.1">1k</text>
<text x="227.2" y="150.5">10k</text>
<text x="242.4" y="155.6">R33</text>
<text x="242.4" y="153">Q4</text>
<text x="256.4" y="154.3">BUZZER1</text>
<text x="36.7" y="160.7">C14</text>
<text x="139.2" y="156.6">R32</text>
<text x="141.5" y="159.1">22</text>
<text x="219.6" y="160.7">D13</text>
<text x="243.1" y="159.1">10</text>
<text x="242.4" y="163.2">D7</text>
<text x="36.7" y="168.3">100nF</text>
<text x="36.7" y="173.4">C15</text>
<text x="239.9" y="170.8">C16</text>
<text x="255.1" y="168.3">3kHz</text>
<text x="239.9" y="178.4">100nF</text>
<text x="36.7" y="181">100nF</text>
</g>
<g font-size="1.8">
<text x="38.1" y="23.7">1</text>
<text x="59.7" y="23.7">5</text>
<text x="38.1" y="26.3">2</text>
<text x="38.1" y="28.8">3</text>
<text x="40.2" y="25">VIN</text>
<text x="40.2" y="27.5">VSS</text>
<text x="53.5" y="25">VOUT</text>
<text x="59.7" y="28.8">4</text>
<text x="40.2" y="30.1">CE</text>
<text x="56" y="30.1">NC</text>
<text x="229.5" y="33.4">1</text>
<text x="198.1" y="36.4">1</text>
<text x="198.1" y="39">2</text>
<text x="198.1" y="41.5">3</text>
<text x="200.2" y="37.7">RO</text>
<text x="200.2" y="40.2">#RE</text>
<text x="207.2" y="37.7">VCC</text>
<text x="209.8" y="40.2">B</text>
<text x="212.1" y="41.5">6</text>
<text x="212.1" y="39">7</text>
<text x="212.1" y="36.4">8</text>
<text x="243.2" y="38.5">3</text>
<text x="38.1" y="46.6">1</text>
<text x="40.2" y="47.9">VIN</text>
<text x="53.5" y="47.9">VOUT</text>
<text x="59.7" y="46.6">5</text>
<text x="198.1" y="44">4</text>
<text x="200.2" y="42.8">DE</text>
<text x="200.2" y="45.3">DI</text>
<text x="207" y="45.3">GND</text>
<text x="209.8" y="42.8">A</text>
<text x="212.1" y="44">5</text>
<text x="229.5" y="43.6">2</text>
<text x="38.1" y="49.1">2</text>
<text x="38.1" y="51.7">3</text>
<text x="40.2" y="50.4">VSS</text>
<text x="40.2" y="52.9">CE</text>
<text x="56" y="52.9">NC</text>
<text x="59.7" y="51.7">4</text>
<text x="224.9" y="74.5">1</text>
<text x="227.7" y="75.5">A</text>
<text x="238.2" y="75.5">COL</text>
<text x="243.7" y="74.5">4</text>
<text x="36.7" y="79.6">7</text>
<text x="40" y="80.6">VIN</text>
<text x="61.3" y="80.6">PH</text>
<text x="66.2" y="79.6">8</text>
<text x="224.9" y="79.6">2</text>
<text x="227.7" y="80.6">C</text>
<text x="239.2" y="80.6">EM</text>
<text x="243.7" y="79.6">3</text>
<text x="36.7" y="86">5</text>
<text x="40" y="87">ENA</text>
<text x="58.7" y="87">BOOT</text>
<text x="66.2" y="86">1</text>
<text x="137.5" y="85.7" transform="rotate(-90 137.5 85.7)">4</text>
<text x="138.6" y="88.5" transform="rotate(-90 138.6 88.5)">4</text>
<text x="145.2" y="85.7" transform="rotate(-90 145.2 85.7)">3</text>
<text x="146.2" y="88.5" transform="rotate(-90 146.2 88.5)">3</text>
<text x="152.8" y="85.7" transform="rotate(-90 152.8 85.7)">2</text>
<text x="153.8" y="88.5" transform="rotate(-90 153.8 88.5)">2</text>
<text x="155.3" y="85.7" transform="rotate(-90 155.3 85.7)">1</text>
<text x="156.3" y="88.5" transform="rotate(-90 156.3 88.5)">1</text>
<text x="36.7" y="92.3">2</text>
<text x="36.7" y="94.8">3</text>
<text x="40" y="93.3">NC</text>
<text x="40" y="95.9">NC</text>
<text x="138.6" y="95.4" transform="rotate(-90 138.6 95.4)">5</text>
<text x="146.2" y="95.4" transform="rotate(-90 146.2 95.4)">6</text>
<text x="153.8" y="95.4" transform="rotate(-90 153.8 95.4)">7</text>
<text x="156.3" y="95.4" transform="rotate(-90 156.3 95.4)">8</text>
<text x="36.7" y="99.9">6</text>
<text x="40" y="100.9">GND</text>
<text x="137.5" y="98.2" transform="rotate(-90 137.5 98.2)">5</text>
<text x="145.2" y="98.2" transform="rotate(-90 145.2 98.2)">6</text>
<text x="152.8" y="98.2" transform="rotate(-90 152.8 98.2)">7</text>
<text x="155.3" y="98.2" transform="rotate(-90 155.3 98.2)">8</text>
<text x="36.7" y="102.5">9</text>
<text x="40" y="103.5">EP</text>
<text x="56.5" y="103.5">VSENSE</text>
<text x="66.2" y="102.5">4</text>
<text x="224.9" y="110.1">1</text>
<text x="227.7" y="111.1">A</text>
<text x="238.2" y="111.1">COL</text>
<text x="243.7" y="110.1">4</text>
<text x="224.9" y="115.2">2</text>
<text x="227.7" y="116.2">C</text>
<text x="239.2" y="116.2">EM</text>
<text x="243.7" y="115.2">3</text>
<text x="50.8" y="135.5">1</text>
<text x="52.9" y="136.8">C1+</text>
<text x="67.5" y="136.8">VCC</text>
<text x="72.4" y="135.5">16</text>
<text x="50.8" y="143.1">4</text>
<text x="50.8" y="140.6">3</text>
<text x="50.8" y="138">2</text>
<text x="52.9" y="141.8">C1-</text>
<text x="52.9" y="139.3">V+</text>
<text x="65.3" y="141.8">T1OUT</text>
<text x="67.3" y="139.3">GND</text>
<text x="72.4" y="138">15</text>
<text x="72.4" y="140.6">14</text>
<text x="72.4" y="143.1">13</text>
<text x="50.8" y="148.2">6</text>
<text x="50.8" y="145.6">5</text>
<text x="52.9" y="149.5">V-</text>
<text x="52.9" y="146.9">C2-</text>
<text x="52.9" y="144.4">C2+</text>
<text x="65.1" y="146.9">R1OUT</text>
<text x="67.2" y="144.4">R1IN</text>
<text x="67.4" y="149.5">T1IN</text>
<text x="72.4" y="145.6">12</text>
<text x="72.4" y="148.2">11</text>
<text x="151.3" y="148.2">1</text>
<text x="50.8" y="153.3">8</text>
<text x="50.8" y="150.7">7</text>
<text x="52.9" y="154.5">R2IN</text>
<text x="52.9" y="152">T2OUT</text>
<text x="65.1" y="154.5">R2OUT</text>
<text x="67.4" y="152">T2IN</text>
<text x="72.4" y="150.7">10</text>
<text x="72.4" y="153.3">9</text>
<text x="123.6" y="154.5">3</text>
<text x="125.7" y="155.8">2</text>
<text x="125.7" y="153.3">3</text>
<text x="151.3" y="155.8">7</text>
<text x="151.3" y="150.7">6</text>
<text x="151.3" y="153.3">2</text>
<text x="162.4" y="150.7">11</text>
<text x="204.3" y="153">BEEP</text>
<text x="123.6" y="159.6">1</text>
<text x="123.6" y="157.1">2</text>
<text x="125.7" y="158.3">1</text>
<text x="151.3" y="160.9">8</text>
<text x="151.3" y="158.3">3</text>
<text x="252.6" y="158.3">1</text>
<text x="252.6" y="160.9">2</text>
<text x="255.9" y="159.4">+</text>
<text x="151.3" y="166">9</text>
<text x="151.3" y="163.4">4</text>
<text x="162.4" y="166">10</text>
<text x="151.3" y="168.5">5</text>
</g>
<g font-size="1.8" fill="#00f">
<text x="183.5" y="26.5" transform="rotate(-90 183.5 26.5)">TTL_TX</text>
<text x="181.5" y="41.3">RS485_EN</text>
<text x="272.9" y="41.3">RS485_A</text>
<text x="272.9" y="36.2">RS485_B</text>
<text x="181.5" y="43.8">TTL_RX</text>
<text x="138.3" y="76.8">OUT1_R</text>
<text x="204.3" y="74.3">INPUT1</text>
<text x="72.3" y="79.4">PH</text>
<text x="85" y="79.4">PH</text>
<text x="93.9" y="83.2">10uH</text>
<text x="128.1" y="79.4">OUT1_L</text>
<text x="262.8" y="79.4">GPO1</text>
<text x="82.4" y="92.1">PH</text>
<text x="128.1" y="104.8">OUT1_L</text>
<text x="138.3" y="107.3">OUT1_R</text>
<text x="204.3" y="109.9">INPUT2</text>
<text x="262.8" y="114.9">GPO2</text>
<text x="120.5" y="130.2">GPO3</text>
<text x="41.8" y="137.8">V+</text>
<text x="120.5" y="135.3">GPOA</text>
<text x="41.8" y="148">V-</text>
<text x="39.2" y="150.5">RS232_TX</text>
<text x="39.2" y="153">RS232_RX</text>
<text x="77.3" y="150.5">TTL_RX</text>
<text x="95.1" y="153">TTL_TX</text>
<text x="128.1" y="153">RS232_TX</text>
<text x="128.1" y="158.1">RS232_RX</text>
<text x="204.3" y="161.9">BP</text>
<text x="46.9" y="163.2">V+</text>
<text x="46.9" y="175.9">V-</text>
</g>
<text font-size="1.5" fill="#000080" x="90" y="89.5">D4</text>
</svg>
